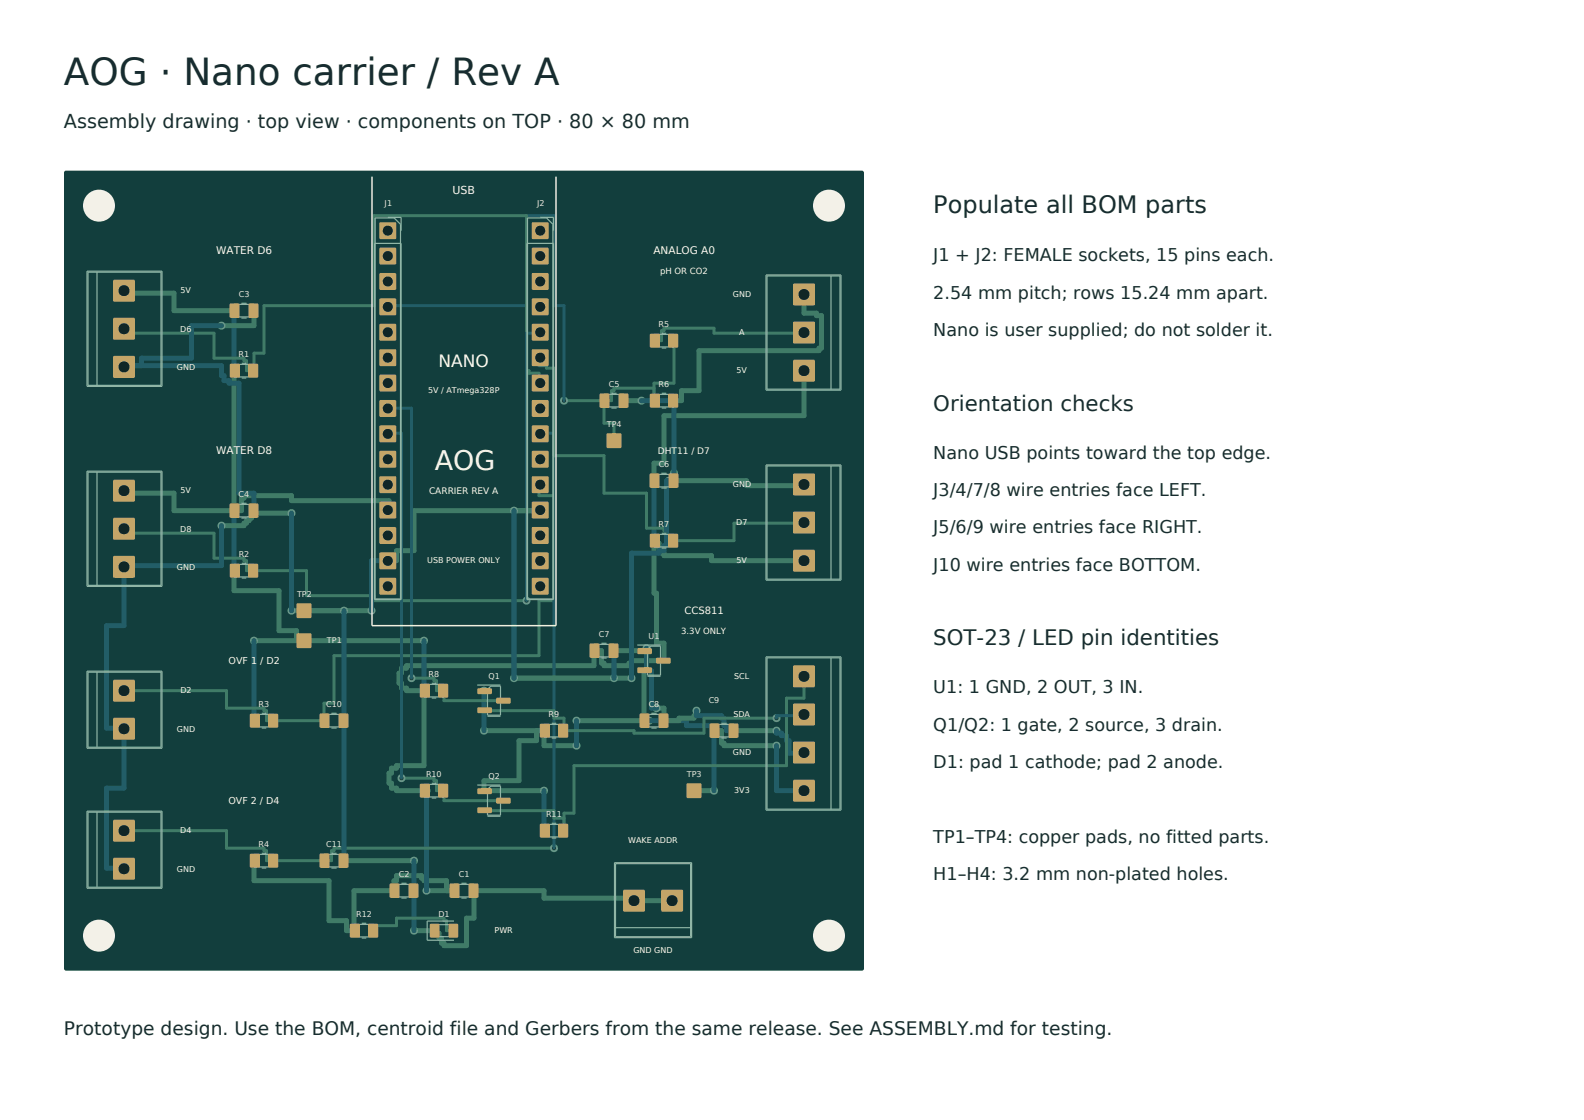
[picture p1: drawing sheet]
<svg xmlns="http://www.w3.org/2000/svg" width="297mm" height="210mm" viewBox="0 0 297 210" stroke-linecap="round" stroke-linejoin="round" font-family="sans-serif">
<path d="M12.2 32.1h149.6l.2 .3-.1 149.4-.3 .2-149.4-.1-.2-.3v-149.2z" fill="#123e3d"/>
<path d="M90.7 137h11.5M90.7 129.5l.2 .1M100.6 137v1.9h-3.3v7.5h-6.6v1.8M102 137v2.8h6.1M108.1 135.1h13.6M120.9 125.7h-.1v9.4M133.9 137h1.4v2.3h.5v.5h9.8M90.7 148.2h11.3M90.7 148.2l.2 .1M102 155.7h.2M130.1 148.2h3.8" fill="none" stroke="#407b67" stroke-width=".94"/>
<circle cx="108.1" cy="135.1" r=".76" fill="#609986"/>
<path d="M107.8 134.8l.3-.1 .3 .1 .1 .3-.1 .3h-.6l-.1-.3z" fill="#102626"/>
<circle cx="108.1" cy="139.8" r=".76" fill="#609986"/>
<path d="M107.8 139.5l.3-.1 .3 .1 .1 .3-.1 .3-.3 .1-.3-.1-.1-.3z" fill="#102626"/>
<circle cx="102" cy="148.2" r=".76" fill="#609986"/>
<path d="M101.7 148l.3-.1 .3 .1 .1 .2-.1 .3-.3 .1-.3-.1-.1-.3z" fill="#102626"/>
<circle cx="145.6" cy="139.8" r=".76" fill="#609986"/>
<path d="M145.3 139.5l.3-.1 .3 .1 .1 .3-.1 .3-.3 .1-.3-.1-.1-.3z" fill="#102626"/>
<circle cx="121.7" cy="135.1" r=".76" fill="#609986"/>
<path d="M121.4 134.8l.3-.1 .2 .1 .2 .3-.2 .3h-.5l-.1-.3z" fill="#102626"/>
<circle cx="90.7" cy="129.5" r=".76" fill="#609986"/>
<path d="M90.5 129.2l.3-.1 .2 .1 .1 .3-.1 .3-.2 .1-.3-.1-.1-.3z" fill="#102626"/>
<circle cx="133.9" cy="137" r=".76" fill="#609986"/>
<path d="M133.6 136.7l.3-.1 .2 .1 .1 .3-.1 .3-.2 .1-.3-.1-.1-.3z" fill="#102626"/>
<circle cx="102" cy="155.7" r=".76" fill="#609986"/>
<path d="M101.7 155.5l.3-.1 .3 .1 .1 .2-.1 .3h-.6l-.1-.3z" fill="#102626"/>
<circle cx="90.7" cy="137" r=".76" fill="#609986"/>
<path d="M90.5 136.7l.3-.1 .2 .1 .1 .3-.1 .3-.2 .1-.3-.1-.1-.3z" fill="#102626"/>
<circle cx="133.9" cy="148.2" r=".76" fill="#609986"/>
<path d="M133.6 148l.3-.1 .2 .1 .1 .2-.1 .3-.2 .1-.3-.1-.1-.3z" fill="#102626"/>
<path d="M90.7 129.5v7.5M108.1 135.1v4.7M121.7 135.1h7v1h5.2v12.1M145.6 139.8v8.4h5.2M102 148.2v7.5" fill="none" stroke="#225d67" stroke-width=".94"/>
<g fill="none" stroke="#407b67" stroke-width=".94">
<path d="M23.3 54.5v.5h9.3v3.2h11.4M44 69.5h-.1v26.2M150.8 69.5v8.4h-26.3v8.9h-1.9l.1 3.3M23.3 92v.5h9.3v3.2h12.7v-2.3h.4v-.5h9v1h18.2v1.8l-.2-.1M44 107h-.1v3.7h8.4v7.5h3.3v1.9M150.8 105.1h-17.4v-.9h-8.9v-.5h-.5v-.9h-.4v-1h-.5v-.4h-.5v9.8h.5v9.4h1.4v3.3h-6.1v.4h-.5v.5h-4.7v-.5h-.4v-2.3h-1.4v2.8h-35.2v.5h-.9v.9h-.5v1.9h.5v.9h.9v.5h3.5M47.6 120.1h31.9M47.6 135.1h.2M79.5 129.5v14.1h-5.2v.4h-.9v1h-.5v1.8h.5v1h.9v.4h5.7M47.8 161.4h-.2v3.7h14.1v7.5h3.3v1.9h1.5M73.9 167v-1.9h.4v-.9h4.7v.5h.5v.4h4.2v1.9M74 167h-7.6v7.5"/>
<path d="M80 167h5.2"/>
</g>
<circle cx="43.9" cy="95.7" r=".76" fill="#609986"/>
<path d="M43.6 95.5h.5l.2 .2-.2 .3-.2 .1-.3-.1-.1-.3z" fill="#102626"/>
<circle cx="79.5" cy="120.1" r=".76" fill="#609986"/>
<path d="M79.2 119.8l.3-.1 .3 .1 .1 .3-.1 .3h-.6l-.1-.3z" fill="#102626"/>
<circle cx="122.6" cy="101.4" r=".76" fill="#609986"/>
<path d="M122.4 101.1l.2-.1 .3 .1 .1 .3-.1 .3h-.3h-.2l-.2-.3z" fill="#102626"/>
<circle cx="43.9" cy="107" r=".76" fill="#609986"/>
<path d="M43.6 106.7l.3-.1 .2 .1 .2 .3-.2 .3-.2 .1-.3-.1-.1-.3z" fill="#102626"/>
<circle cx="43.9" cy="69.5" r=".76" fill="#609986"/>
<path d="M43.6 69.2l.3-.1 .2 .1 .2 .3-.2 .3h-.5l-.1-.3z" fill="#102626"/>
<circle cx="43.9" cy="58.2" r=".76" fill="#609986"/>
<path d="M43.6 58l.3-.1 .2 .1 .2 .2-.2 .3-.2 .1-.3-.1-.1-.3z" fill="#102626"/>
<circle cx="47.6" cy="135.1" r=".76" fill="#609986"/>
<path d="M47.4 134.8l.2-.1 .3 .1 .1 .3-.1 .3h-.5l-.1-.3z" fill="#102626"/>
<circle cx="80" cy="148.2" r=".76" fill="#609986"/>
<path d="M79.7 148l.3-.1 .2 .1 .1 .2-.1 .3-.2 .1-.3-.1-.1-.3z" fill="#102626"/>
<circle cx="122.6" cy="90.1" r=".76" fill="#609986"/>
<path d="M122.4 89.8h.2h.3l.1 .3-.1 .3h-.5l-.2-.3z" fill="#102626"/>
<circle cx="79.5" cy="129.5" r=".76" fill="#609986"/>
<path d="M79.2 129.2l.3-.1 .3 .1 .1 .3-.1 .3-.3 .1-.3-.1-.1-.3z" fill="#102626"/>
<circle cx="47.6" cy="120.1" r=".76" fill="#609986"/>
<path d="M47.4 119.8l.2-.1 .3 .1 .1 .3-.1 .3h-.5l-.1-.3z" fill="#102626"/>
<circle cx="80" cy="167" r=".76" fill="#609986"/>
<path d="M79.7 166.7h.5l.1 .3-.1 .3-.2 .1-.3-.1-.1-.3z" fill="#102626"/>
<path d="M43.9 58.2v11.3M43.9 95.7v11.3M122.6 90.1v11.3M47.6 120.1v15M79.5 120.1v9.4M80 148.2v18.8" fill="none" stroke="#225d67" stroke-width=".94"/>
<path d="M113.2 75.1v4.2h1.9v3.3M122.6 72.8h-7.5v.4h-.4v1.9h-9M126.2 63.9h.2v7.9h-3.8v3.3h.2" fill="none" stroke="#407b67" stroke-width=".56"/>
<circle cx="105.7" cy="75.1" r=".76" fill="#609986"/>
<path d="M105.5 74.8h.5l.1 .3-.1 .3-.3 .1-.2-.1-.1-.3z" fill="#102626"/>
<path d="M72.7 57.5l.2-.2h25.8v-16.9h5.2v16.9h1.8v17.8" fill="none" stroke="#225d67" stroke-width=".56"/>
<path d="M150.8 62.4v.1h-16.9v-1h-9.4v.5h-.5v1.9h-1.4M101.3 90.9l-.2 .2v1.8h2.8v19.7h-2.8v10.3h-38.5v8.9h-1.9v3.3M23.3 129.5h19.2v3.3h7v.4h.5v1.9h10.8M23.3 155.7h19.2v3.3h7v.5h.5v1.9h12.2v-1.9h.4v-.5h41.3" fill="none" stroke="#407b67" stroke-width=".56"/>
<circle cx="103.9" cy="159" r=".76" fill="#609986"/>
<path d="M103.6 158.7h.3h.2l.2 .3-.2 .3-.2 .1-.3-.1-.1-.3z" fill="#102626"/>
<path d="M101.3 81.3l-.2-.1h2.8v77.8" fill="none" stroke="#225d67" stroke-width=".56"/>
<path d="M23.3 61.5v1h16.8v4.7h5.6v.4h.5v1.9h1.4v-3.3h1.9v-8.9h20.6v-16.9h28.6v29.1h.5v.5h1.9v1.8h.2M101.3 67.1l-.2 .1v1.4h1.4v.4h1.4v16.4h9.3v7.1h8v6.5h3.3v.5h.5v1.9h12.6v-3.3h13.2v-.1M23.3 99v1h16.8v4.7h5.6v.4h.5v1.9h11.3v4.7h12.6v.9h28.6" fill="none" stroke="#407b67" stroke-width=".56"/>
<circle cx="98.7" cy="112.6" r=".76" fill="#609986"/>
<path d="M98.5 112.3l.2-.1 .3 .1 .1 .3-.1 .3-.3 .1-.2-.1-.2-.3z" fill="#102626"/>
<path d="M101.3 62.3l-.2 .2h-2.4v50.1" fill="none" stroke="#225d67" stroke-width=".56"/>
<g fill="none" stroke="#407b67" stroke-width=".94">
<path d="M47.5 58.2h.1v2.9h-6.1M150.8 55.2v3.5h2.3v.5h.9v6.1h-.4v.4h-22.5v7.5h-3.3v1.9h-1.6M116.9 75.1h3.4M54.7 96.2h-7.1v-.5h-.4v1.5h-.5v.4h-.5v.5h-.5v.5h-4.2M101.3 95.6l-.2 .1h-23.5v7.5h-3.3v1.9l-1.6 .1M125.4 90.1h14.6v1h10.8v-.3M126.4 88.7v1.4M54.7 114.5h15M64.4 135.1h.1M96.4 127.2h22M120.8 122l.1 .1M121.2 121.5v.5h-6.2"/>
<path d="M123.1 132.8h1.4v2.3M130.6 133.2v1h-.5v.5h-2.8v.4h-2.9M137.5 137h8.1M64.4 161.4h13.2M77.5 167h.1M88.8 167h13.2v1.4h16.9v.5h7.1M88.9 167v5.2h-1.4v5.1h-4.3v-.5h-.4v-.9h-.5v-.9h-.5v-.5h-4.2"/>
</g>
<circle cx="130.6" cy="133.2" r=".76" fill="#609986"/>
<path d="M130.3 133l.3-.1 .3 .1 .1 .2-.1 .3-.3 .1-.3-.1-.1-.3z" fill="#102626"/>
<circle cx="64.5" cy="161.4" r=".76" fill="#609986"/>
<path d="M64.2 161.1h.6l.1 .3-.1 .3h-.6l-.1-.3z" fill="#102626"/>
<circle cx="41.5" cy="98.6" r=".76" fill="#609986"/>
<path d="M41.3 98.3h.5l.1 .3-.1 .2-.3 .1-.2-.1-.1-.2z" fill="#102626"/>
<circle cx="115.1" cy="122" r=".76" fill="#609986"/>
<path d="M114.9 121.7l.2-.1 .3 .1 .1 .3-.1 .3-.3 .1-.2-.1-.1-.3z" fill="#102626"/>
<circle cx="54.7" cy="96.2" r=".76" fill="#609986"/>
<path d="M54.4 95.9l.3-.1 .2 .1 .1 .3-.1 .3h-.5l-.1-.3z" fill="#102626"/>
<circle cx="77.6" cy="167" r=".76" fill="#609986"/>
<path d="M77.4 166.7h.5l.1 .3-.1 .3-.3 .1-.2-.1-.1-.3z" fill="#102626"/>
<circle cx="64.5" cy="135.1" r=".76" fill="#609986"/>
<path d="M64.2 134.8l.3-.1 .3 .1 .1 .3-.1 .3h-.6l-.1-.3z" fill="#102626"/>
<circle cx="145.6" cy="137" r=".76" fill="#609986"/>
<path d="M145.3 136.7l.3-.1 .3 .1 .1 .3-.1 .3-.3 .1-.3-.1-.1-.3z" fill="#102626"/>
<circle cx="123.1" cy="132.8" r=".76" fill="#609986"/>
<path d="M122.8 132.5l.3-.1 .3 .1 .1 .3-.1 .3-.3 .1-.3-.1-.1-.3z" fill="#102626"/>
<circle cx="69.7" cy="114.5" r=".76" fill="#609986"/>
<path d="M69.4 114.2l.3-.1 .2 .1 .1 .3-.1 .3-.2 .1-.3-.1-.1-.3z" fill="#102626"/>
<circle cx="137.6" cy="137" r=".76" fill="#609986"/>
<path d="M137.4 136.7l.2-.1 .3 .1 .1 .3-.1 .3-.3 .1-.2-.1-.2-.3z" fill="#102626"/>
<circle cx="77.6" cy="161.4" r=".76" fill="#609986"/>
<path d="M77.4 161.1h.5l.1 .3-.1 .3h-.5l-.1-.3z" fill="#102626"/>
<circle cx="41.5" cy="61.1" r=".76" fill="#609986"/>
<path d="M41.3 60.8l.2-.1 .3 .1 .1 .3-.1 .2-.3 .1-.2-.1-.1-.2z" fill="#102626"/>
<circle cx="118.4" cy="127.2" r=".76" fill="#609986"/>
<path d="M118.1 126.9l.3-.1 .3 .1 .1 .3-.1 .2-.3 .1-.3-.1-.1-.2z" fill="#102626"/>
<circle cx="96.4" cy="95.7" r=".76" fill="#609986"/>
<path d="M96.1 95.5h.5l.1 .2-.1 .3-.2 .1-.3-.1-.1-.3z" fill="#102626"/>
<circle cx="54.7" cy="114.5" r=".76" fill="#609986"/>
<path d="M54.4 114.2l.3-.1 .2 .1 .1 .3-.1 .3-.2 .1-.3-.1-.1-.3z" fill="#102626"/>
<circle cx="77.6" cy="174.5" r=".76" fill="#609986"/>
<path d="M77.4 174.2l.2-.1 .3 .1 .1 .3-.1 .3h-.5l-.1-.3z" fill="#102626"/>
<circle cx="96.4" cy="127.2" r=".76" fill="#609986"/>
<path d="M96.1 126.9l.3-.1 .2 .1 .1 .3-.1 .2-.2 .1-.3-.1-.1-.2z" fill="#102626"/>
<circle cx="120.3" cy="75.1" r=".76" fill="#609986"/>
<path d="M120 74.8h.5l.2 .3-.2 .3-.2 .1-.3-.1-.1-.3z" fill="#102626"/>
<circle cx="64.5" cy="114.5" r=".76" fill="#609986"/>
<path d="M64.2 114.2l.3-.1 .3 .1 .1 .3-.1 .3-.3 .1-.3-.1-.1-.3z" fill="#102626"/>
<circle cx="125.4" cy="90.1" r=".76" fill="#609986"/>
<path d="M125.2 89.8h.2h.3l.1 .3-.1 .3h-.5l-.1-.3z" fill="#102626"/>
<circle cx="126.4" cy="88.7" r=".76" fill="#609986"/>
<path d="M126.1 88.4l.3-.1 .2 .1 .2 .3-.2 .3-.2 .1-.3-.1-.1-.3z" fill="#102626"/>
<circle cx="121.2" cy="121.5" r=".76" fill="#609986"/>
<path d="M121 121.2h.2h.3l.1 .3-.1 .3-.3 .1-.2-.1-.2-.3z" fill="#102626"/>
<circle cx="47.6" cy="95.7" r=".76" fill="#609986"/>
<path d="M47.4 95.5h.5l.1 .2-.1 .3-.3 .1-.2-.1-.1-.3z" fill="#102626"/>
<circle cx="126.4" cy="75.1" r=".76" fill="#609986"/>
<path d="M126.1 74.8h.5l.2 .3-.2 .3-.2 .1-.3-.1-.1-.3z" fill="#102626"/>
<circle cx="115.1" cy="127.2" r=".76" fill="#609986"/>
<path d="M114.9 126.9l.2-.1 .3 .1 .1 .3-.1 .2-.3 .1-.2-.1-.1-.2z" fill="#102626"/>
<g fill="none" stroke="#225d67" stroke-width=".94">
<path d="M23.3 68.8v-.2h18.2v1.8h.5v1h.9v.4h1.9v20.7h2.8v3.2M41.5 61.1h-5.6v6.1h-9.4v1.4M120.3 75.1h6.1v13.6M41.5 98.6v7.5h-18.2v11.2h-3.3v19.2h3.3v11.3h-3.3v15h3.3v.1M54.7 96.2v18.3M96.4 95.7v31.5M125.4 90.1h-.4v12.2h-.5v.9h-.9v.5h-5.2v23.5M64.5 114.5v46.9M72.7 105.2l.2-.1h-3.2v9.4M115.1 122v5.2M121.2 121.5v4.2h1v7.1h.9M130.6 133.2v1h4.7v.5h.5v1.4h.4v.9h1.4"/>
<path d="M145.6 137v.5h.9v.4h1v1h.4v2.3h2.9v-.1M77.6 161.4v13.1"/>
</g>
<path d="M150.8 126.7v4.2h-3.3v12.7h-39.9v8.9h-1.9v3.2h-.1M75.3 145.9h6.1v.5h.4v1.8h1.4v1.9h11.3M90.9 151.9l-.2 .1h13.2v1.4h1.8M70 174.5h.1v-.9h4.2v-1.4h8.9v.4h.5v1.9h1.4" fill="none" stroke="#407b67" stroke-width=".56"/>
<circle cx="75.3" cy="145.9" r=".76" fill="#609986"/>
<path d="M75 145.6l.3-.1 .2 .1 .2 .3-.2 .3-.2 .1-.3-.1-.1-.3z" fill="#102626"/>
<path d="M72.7 81.3l.2-.1h2.4v64.7" fill="none" stroke="#225d67" stroke-width=".56"/>
<path d="M90.9 133.2h-.2h13.2v1.5h1.8v2.3M145.6 134.7h-13.6v2.8h-13.1v-.5h-13.3" fill="none" stroke="#407b67" stroke-width=".56"/>
<circle cx="145.6" cy="134.7" r=".76" fill="#609986"/>
<path d="M145.3 134.4h.6l.1 .3-.1 .2-.3 .1-.3-.1-.1-.2z" fill="#102626"/>
<path d="M150.8 134v.2h-5.2v.5" fill="none" stroke="#225d67" stroke-width=".56"/>
<path d="M77.2 127.2h4.2v.4h.4v1.9h1.4v1.9h11.3" fill="none" stroke="#407b67" stroke-width=".56"/>
<circle cx="77.2" cy="127.2" r=".76" fill="#609986"/>
<path d="M76.9 126.9l.3-.1 .2 .1 .1 .3-.1 .2-.2 .1-.3-.1-.1-.2z" fill="#102626"/>
<path d="M72.7 76.6l4.5-.1v50.7" fill="none" stroke="#225d67" stroke-width=".56"/>
<path d="M122.6 89h3.8v2.3h-3.8zM124 88.7h1M124 91.5h1" fill="none" stroke="#90b5a6" stroke-width=".22"/>
<g fill="#c4a568">
<path d="M121.9 88.8h1.7v2.6h-1.7z"/>
<path d="M125.4 88.8h1.7v2.6h-1.7z"/>
</g>
<path d="M43.9 68.3h3.7v2.4h-3.7zM45.3 68.1h.9M45.3 70.9h.9" fill="none" stroke="#90b5a6" stroke-width=".22"/>
<g fill="#c4a568">
<path d="M43.1 68.3h1.8v2.4h-1.8z"/>
<path d="M46.6 68.3h1.8v2.4h-1.8z"/>
</g>
<path d="M85.1 165.8h3.8v2.4h-3.8zM86.5 168.4h1M86.5 165.6h1" fill="none" stroke="#90b5a6" stroke-width=".22"/>
<g fill="#c4a568">
<path d="M84.4 165.7h1.7v2.6h-1.7z"/>
<path d="M87.9 165.7h1.7v2.6h-1.7z"/>
</g>
<path d="M115.2 161.8h14.5v14h-14.5zM115.4 161.9h14.1v13.7h-14.1zM115.4 173.9h14.1" fill="none" stroke="#90b5a6" stroke-width=".22"/>
<path d="M116.9 166.9h4v4h-4z" fill="#c4a568"/>
<circle cx="118.9" cy="168.9" r="1.04" fill="#102626"/>
<path d="M124 166.9h4v4h-4z" fill="#c4a568"/>
<circle cx="126" cy="168.9" r="1.04" fill="#102626"/>
<path d="M73.9 165.8h3.7v2.4h-3.7zM75.3 165.6h.9M75.3 168.4h.9" fill="none" stroke="#90b5a6" stroke-width=".22"/>
<g fill="#c4a568">
<path d="M73.1 165.7h1.7v2.6h-1.7z"/>
<path d="M76.7 165.7h1.7v2.6h-1.7z"/>
</g>
<path d="M111.4 120.8h3.7v2.4h-3.7zM112.8 120.6h.9M112.8 123.4h.9" fill="none" stroke="#90b5a6" stroke-width=".22"/>
<g fill="#c4a568">
<path d="M110.6 120.7h1.7v2.6h-1.7z"/>
<path d="M114.2 120.7h1.7v2.6h-1.7z"/>
</g>
<path d="M102 154.6h3.7v2.3h-3.7zM103.4 154.4h.9M103.4 157.1h.9" fill="none" stroke="#90b5a6" stroke-width=".22"/>
<g fill="#c4a568">
<path d="M101.3 154.5h1.8v2.5h-1.8z"/>
<path d="M104.7 154.5h1.8v2.5h-1.8z"/>
</g>
<path d="M16.3 152.1h14.1v14.4h-14.1zM16.5 152.3h13.7v14.1h-13.7zM18.2 152.3v14.1" fill="none" stroke="#90b5a6" stroke-width=".22"/>
<path d="M21.3 153.8h3.9v3.9h-3.9z" fill="#c4a568"/>
<circle cx="23.2" cy="155.7" r="1.04" fill="#102626"/>
<path d="M21.3 160.9h3.9v4h-3.9z" fill="#c4a568"/>
<circle cx="23.2" cy="162.9" r="1.04" fill="#102626"/>
<circle cx="155.4" cy="175.4" r="3" fill="#f3f1e8"/>
<path d="M89.5 147.2h4.3M91.4 153h2.4M91.4 148v4.8M92 147.4h1.8v5.4" fill="none" stroke="#90b5a6" stroke-width=".22"/>
<path d="M91.4 148l.6-.6z" fill="#172c30" stroke="#90b5a6" stroke-width=".22"/>
<path d="M91.4 152.8h2.4" fill="none" stroke="#90b5a6" stroke-width=".22"/>
<g fill="#c4a568">
<path d="M89.6 147.9l2.4-.1 .2 .2v.7l-.2 .2h-2.3l-.2-.2z"/>
<path d="M89.6 151.4l2.4-.1 .2 .3v.6l-.2 .3h-2.3l-.2-.3z"/>
<path d="M93.1 149.6h2.4l.3 .2v.6l-.3 .3h-2.3l-.2-.3z"/>
</g>
<path d="M143.6 87.2h14.1v21.6h-14.1zM143.8 87.4h13.7v21.2h-13.7zM155.8 87.4v21.2" fill="none" stroke="#90b5a6" stroke-width=".22"/>
<path d="M148.8 103.1h3.9v4h-3.9z" fill="#c4a568"/>
<circle cx="150.7" cy="105.1" r="1.04" fill="#102626"/>
<path d="M148.8 96h3.9v4h-3.9z" fill="#c4a568"/>
<circle cx="150.7" cy="98" r="1.04" fill="#102626"/>
<path d="M148.8 88.8h3.9v4h-3.9z" fill="#c4a568"/>
<circle cx="150.7" cy="90.8" r="1.04" fill="#102626"/>
<path d="M102 135.8h3.7v2.4h-3.7zM103.4 138.4h.9M103.4 135.6h.9" fill="none" stroke="#90b5a6" stroke-width=".22"/>
<g fill="#c4a568">
<path d="M101.3 135.8h1.8v2.4h-1.8z"/>
<path d="M104.7 135.8h1.8v2.4h-1.8z"/>
</g>
<path d="M70.2 45.6h5v66.8h-5zM72.7 40.8h2.5v2.4M73.9 40.9h-3.6v71.4h4.8v-70.2" fill="none" stroke="#90b5a6" stroke-width=".22"/>
<path d="M73.9 40.9l1.2 1.2z" fill="#172c30" stroke="#90b5a6" stroke-width=".22"/>
<path d="M71.2 41.7h3v3.1h-3z" fill="#c4a568"/>
<circle cx="72.7" cy="43.2" r=".94" fill="#102626"/>
<path d="M71.2 46.5h3v3h-3z" fill="#c4a568"/>
<circle cx="72.7" cy="48" r=".94" fill="#102626"/>
<path d="M71.2 51.3h3v3h-3z" fill="#c4a568"/>
<circle cx="72.7" cy="52.8" r=".94" fill="#102626"/>
<path d="M71.2 56h3v3.1l-3-.1z" fill="#c4a568"/>
<circle cx="72.7" cy="57.5" r=".94" fill="#102626"/>
<path d="M71.2 60.8h3v3h-3z" fill="#c4a568"/>
<circle cx="72.7" cy="62.3" r=".94" fill="#102626"/>
<path d="M71.2 65.5h3v3.1h-3z" fill="#c4a568"/>
<circle cx="72.7" cy="67.1" r=".94" fill="#102626"/>
<path d="M71.2 70.3h3v3h-3z" fill="#c4a568"/>
<circle cx="72.7" cy="71.8" r=".94" fill="#102626"/>
<path d="M71.2 75.1h3v3h-3z" fill="#c4a568"/>
<circle cx="72.7" cy="76.6" r=".94" fill="#102626"/>
<path d="M71.2 79.8h3v3.1h-3z" fill="#c4a568"/>
<circle cx="72.7" cy="81.3" r=".94" fill="#102626"/>
<path d="M71.2 84.6h3v3h-3z" fill="#c4a568"/>
<circle cx="72.7" cy="86.1" r=".94" fill="#102626"/>
<path d="M71.2 89.4h3v3h-3z" fill="#c4a568"/>
<circle cx="72.7" cy="90.9" r=".94" fill="#102626"/>
<path d="M71.2 94.1h3v3.1l-3-.1z" fill="#c4a568"/>
<circle cx="72.7" cy="95.6" r=".94" fill="#102626"/>
<path d="M71.2 98.9h3v3h-3z" fill="#c4a568"/>
<circle cx="72.7" cy="100.4" r=".94" fill="#102626"/>
<path d="M71.2 103.6h3v3.1h-3z" fill="#c4a568"/>
<circle cx="72.7" cy="105.2" r=".94" fill="#102626"/>
<path d="M71.2 108.4h3v3h-3z" fill="#c4a568"/>
<circle cx="72.7" cy="109.9" r=".94" fill="#102626"/>
<circle cx="18.6" cy="175.4" r="3" fill="#f3f1e8"/>
<path d="M122.6 62.7h3.8v2.3h-3.8zM124.1 62.5h.8M124.1 65.3h.8" fill="none" stroke="#90b5a6" stroke-width=".22"/>
<g fill="#c4a568">
<path d="M121.9 62.6h1.8v2.5h-1.8z"/>
<path d="M125.3 62.6h1.8v2.5h-1.8z"/>
</g>
<path d="M124.1 100h.8M122.6 100.2h3.8v2.3h-3.8zM124.1 102.8h.8" fill="none" stroke="#90b5a6" stroke-width=".22"/>
<g fill="#c4a568">
<path d="M121.9 100.1h1.8v2.5h-1.8z"/>
<path d="M125.3 100.1h1.8v2.5h-1.8z"/>
</g>
<path d="M43.9 57.1h3.7v2.3h-3.7zM45.3 59.6h.9M45.3 56.9h.9" fill="none" stroke="#90b5a6" stroke-width=".22"/>
<g fill="#c4a568">
<path d="M43.1 57h1.7v2.5h-1.7z"/>
<path d="M46.7 57h1.7v2.5h-1.7z"/>
</g>
<path d="M113.2 74h3.8v2.3h-3.8zM114.6 76.5h1M114.6 73.7h1" fill="none" stroke="#90b5a6" stroke-width=".22"/>
<g fill="#c4a568">
<path d="M112.5 73.8h1.7v2.6h-1.7z"/>
<path d="M116 73.8h1.8v2.6h-1.8z"/>
</g>
<path d="M143.6 123.2h14.1v28.7h-14.1zM143.8 123.3h13.7v28.4h-13.7zM155.8 123.3v28.4" fill="none" stroke="#90b5a6" stroke-width=".22"/>
<path d="M148.8 146.3h3.9v3.9h-3.9z" fill="#c4a568"/>
<circle cx="150.7" cy="148.2" r="1.04" fill="#102626"/>
<path d="M148.8 139.1h3.9v4h-3.9z" fill="#c4a568"/>
<circle cx="150.7" cy="141.1" r="1.04" fill="#102626"/>
<path d="M148.8 132h3.9v4h-3.9z" fill="#c4a568"/>
<circle cx="150.7" cy="134" r="1.04" fill="#102626"/>
<path d="M148.8 124.8h3.9v4h-3.9z" fill="#c4a568"/>
<circle cx="150.7" cy="126.8" r="1.04" fill="#102626"/>
<path d="M16.3 125.8h14.1v14.5h-14.1zM16.5 126h13.7v14.1h-13.7zM18.2 126v14.1" fill="none" stroke="#90b5a6" stroke-width=".22"/>
<path d="M21.3 127.5h3.9v4h-3.9z" fill="#c4a568"/>
<circle cx="23.2" cy="129.5" r="1.04" fill="#102626"/>
<path d="M21.3 134.7h3.9v3.9h-3.9z" fill="#c4a568"/>
<circle cx="23.2" cy="136.6" r="1.04" fill="#102626"/>
<path d="M89.5 128.4h4.3M91.4 134.3h2.4M91.4 129.3v4.8h2.4M92 128.7h1.8" fill="none" stroke="#90b5a6" stroke-width=".22"/>
<path d="M92 128.7l-.6 .6z" fill="#172c30" stroke="#90b5a6" stroke-width=".22"/>
<path d="M93.8 128.7v5.4" fill="none" stroke="#90b5a6" stroke-width=".22"/>
<g fill="#c4a568">
<path d="M89.6 129.1l2.4-.1 .2 .3v.6l-.2 .3h-2.3l-.2-.3z"/>
<path d="M89.6 132.7l2.4-.1 .2 .2v.7l-.2 .2h-2.3l-.2-.2z"/>
<path d="M93.1 130.9l2.4-.1 .3 .3v.6l-.3 .2h-2.3l-.2-.2z"/>
</g>
<circle cx="155.4" cy="38.6" r="3" fill="#f3f1e8"/>
<path d="M133.9 135.8h3.7v2.4h-3.7zM135.3 138.4h.9M135.3 135.6h.9" fill="none" stroke="#90b5a6" stroke-width=".22"/>
<g fill="#c4a568">
<path d="M133.1 135.7h1.7v2.6h-1.7z"/>
<path d="M136.7 135.7h1.7v2.6h-1.7z"/>
<path d="M55.7 118.8h2.6v2.7l-2.6-.1z"/>
</g>
<path d="M122.6 74h3.8v2.3h-3.8zM124.1 76.5h.8M124.1 73.7h.8" fill="none" stroke="#90b5a6" stroke-width=".22"/>
<g fill="#c4a568">
<path d="M121.9 73.9h1.8v2.5h-1.8z"/>
<path d="M125.3 73.9h1.8v2.5h-1.8z"/>
</g>
<path d="M62.1 160h1M60.7 160.2h3.8v2.3h-3.8zM62.1 162.8h1" fill="none" stroke="#90b5a6" stroke-width=".22"/>
<g fill="#c4a568">
<path d="M60 160.1h1.7v2.6h-1.7z"/>
<path d="M63.5 160.1h1.8v2.6h-1.8z"/>
</g>
<path d="M119.5 120.9h4.3M121.4 126.8h2.4M122 121.2h1.8v5.4h-2.4v-4.8" fill="none" stroke="#90b5a6" stroke-width=".22"/>
<path d="M121.4 121.8l.6-.6z" fill="#172c30" stroke="#90b5a6" stroke-width=".22"/>
<g fill="#c4a568">
<path d="M119.6 121.6l2.4-.1 .2 .3v.6l-.2 .3h-2.3l-.2-.3z"/>
<path d="M119.6 125.2l2.4-.1 .2 .2v.7l-.2 .2h-2.3l-.2-.2z"/>
<path d="M123.1 123.4l2.4-.1 .3 .3v.6l-.3 .2h-2.3l-.2-.2z"/>
</g>
<path d="M81.9 173.4h3.2v2.2M85.1 172.7h-5v3.6h5" fill="none" stroke="#90b5a6" stroke-width=".22"/>
<path d="M81.9 173.4l-.5 .5z" fill="#172c30" stroke="#90b5a6" stroke-width=".22"/>
<path d="M81.4 173.9v1.7h3.7" fill="none" stroke="#90b5a6" stroke-width=".22"/>
<g fill="#c4a568">
<path d="M80.6 173.3h1.7v2.4h-1.7z"/>
<path d="M84.2 173.3h1.7v2.4h-1.7z"/>
</g>
<path d="M16.3 50.8h14.1v21.6h-14.1zM16.5 51h13.7v21.3h-13.7zM18.2 51v21.3" fill="none" stroke="#90b5a6" stroke-width=".22"/>
<path d="M21.3 52.5h3.9v4h-3.9z" fill="#c4a568"/>
<circle cx="23.2" cy="54.5" r="1.04" fill="#102626"/>
<path d="M21.3 59.7h3.9v3.9h-3.9z" fill="#c4a568"/>
<circle cx="23.2" cy="61.6" r="1.04" fill="#102626"/>
<path d="M21.3 66.8h3.9v4h-3.9z" fill="#c4a568"/>
<circle cx="23.2" cy="68.8" r="1.04" fill="#102626"/>
<circle cx="18.6" cy="38.6" r="3" fill="#f3f1e8"/>
<path d="M79.5 147.1h3.7v2.3h-3.7zM80.9 149.6h.9M80.9 146.9h.9" fill="none" stroke="#90b5a6" stroke-width=".22"/>
<g fill="#c4a568">
<path d="M78.8 147h1.8v2.5h-1.8z"/>
<path d="M82.2 147h1.8v2.5h-1.8z"/>
</g>
<path d="M49.1 160h.8M47.6 160.2h3.8v2.3h-3.8zM49.1 162.8h.8" fill="none" stroke="#90b5a6" stroke-width=".22"/>
<g fill="#c4a568">
<path d="M46.9 160.1h1.8v2.5h-1.8z"/>
<path d="M50.3 160.1h1.8v2.5h-1.8z"/>
</g>
<path d="M66.4 173.3h3.7v2.4h-3.7zM67.8 173.1h.9M67.8 175.9h.9" fill="none" stroke="#90b5a6" stroke-width=".22"/>
<g fill="#c4a568">
<path d="M65.6 173.3h1.8v2.4h-1.8z"/>
<path d="M69.1 173.3h1.8v2.4h-1.8z"/>
<path d="M128.8 146.9h2.7v2.7h-2.7z"/>
</g>
<path d="M98.8 45.6h5v66.8h-5zM101.3 40.8h2.5v2.4M98.9 112.3h4.8" fill="none" stroke="#90b5a6" stroke-width=".22"/>
<path d="M102.5 40.9l1.2 1.2z" fill="#172c30" stroke="#90b5a6" stroke-width=".22"/>
<path d="M102.5 40.9h-3.6v71.4M103.7 42.1v70.2" fill="none" stroke="#90b5a6" stroke-width=".22"/>
<path d="M99.8 41.7h3v3.1h-3z" fill="#c4a568"/>
<circle cx="101.3" cy="43.2" r=".94" fill="#102626"/>
<path d="M99.8 46.5h3v3h-3z" fill="#c4a568"/>
<circle cx="101.3" cy="48" r=".94" fill="#102626"/>
<path d="M99.8 51.3h3v3h-3z" fill="#c4a568"/>
<circle cx="101.3" cy="52.8" r=".94" fill="#102626"/>
<path d="M99.8 56h3v3.1l-3-.1z" fill="#c4a568"/>
<circle cx="101.3" cy="57.5" r=".94" fill="#102626"/>
<path d="M99.8 60.8h3v3h-3z" fill="#c4a568"/>
<circle cx="101.3" cy="62.3" r=".94" fill="#102626"/>
<path d="M99.8 65.5h3v3.1h-3z" fill="#c4a568"/>
<circle cx="101.3" cy="67.1" r=".94" fill="#102626"/>
<path d="M99.8 70.3h3v3h-3z" fill="#c4a568"/>
<circle cx="101.3" cy="71.8" r=".94" fill="#102626"/>
<path d="M99.8 75.1h3v3h-3z" fill="#c4a568"/>
<circle cx="101.3" cy="76.6" r=".94" fill="#102626"/>
<path d="M99.8 79.8h3v3.1h-3z" fill="#c4a568"/>
<circle cx="101.3" cy="81.3" r=".94" fill="#102626"/>
<path d="M99.8 84.6h3v3h-3z" fill="#c4a568"/>
<circle cx="101.3" cy="86.1" r=".94" fill="#102626"/>
<path d="M99.8 89.4h3v3h-3z" fill="#c4a568"/>
<circle cx="101.3" cy="90.9" r=".94" fill="#102626"/>
<path d="M99.8 94.1h3v3.1l-3-.1z" fill="#c4a568"/>
<circle cx="101.3" cy="95.6" r=".94" fill="#102626"/>
<path d="M99.8 98.9h3v3h-3z" fill="#c4a568"/>
<circle cx="101.3" cy="100.4" r=".94" fill="#102626"/>
<path d="M99.8 103.6h3v3.1h-3z" fill="#c4a568"/>
<circle cx="101.3" cy="105.2" r=".94" fill="#102626"/>
<path d="M99.8 108.4h3v3h-3z" fill="#c4a568"/>
<circle cx="101.3" cy="109.9" r=".94" fill="#102626"/>
<g fill="#c4a568">
<path d="M113.8 81.3h2.7v2.7h-2.7z"/>
<path d="M55.7 113.2h2.6v2.6h-2.6z"/>
</g>
<path d="M43.9 94.6h3.7v2.3h-3.7zM45.3 94.4h.9M45.3 97.1h.9" fill="none" stroke="#90b5a6" stroke-width=".22"/>
<g fill="#c4a568">
<path d="M43.1 94.5h1.7v2.5h-1.7z"/>
<path d="M46.7 94.5h1.7v2.5h-1.7z"/>
</g>
<path d="M120.8 134h3.7v2.3h-3.7zM122.1 136.5h1M122.1 133.7h1" fill="none" stroke="#90b5a6" stroke-width=".22"/>
<g fill="#c4a568">
<path d="M120 133.8h1.7v2.6h-1.7z"/>
<path d="M123.5 133.8h1.8v2.6h-1.8z"/>
</g>
<path d="M79.5 128.3h3.7v2.4h-3.7zM80.9 130.9h.9M80.9 128.1h.9" fill="none" stroke="#90b5a6" stroke-width=".22"/>
<g fill="#c4a568">
<path d="M78.8 128.3h1.8v2.4h-1.8z"/>
<path d="M82.2 128.3h1.8v2.4h-1.8z"/>
</g>
<path d="M143.6 51.6h14.1v21.6h-14.1zM143.8 51.7h13.7v21.3h-13.7zM155.8 51.7v21.3" fill="none" stroke="#90b5a6" stroke-width=".22"/>
<path d="M148.8 67.5h3.9v4h-3.9z" fill="#c4a568"/>
<circle cx="150.7" cy="69.5" r="1.04" fill="#102626"/>
<path d="M148.8 60.4h3.9v3.9h-3.9z" fill="#c4a568"/>
<circle cx="150.7" cy="62.3" r="1.04" fill="#102626"/>
<path d="M148.8 53.2h3.9v4h-3.9z" fill="#c4a568"/>
<circle cx="150.7" cy="55.2" r="1.04" fill="#102626"/>
<path d="M47.6 134h3.8v2.3h-3.8zM49.1 133.7h.8M49.1 136.5h.8" fill="none" stroke="#90b5a6" stroke-width=".22"/>
<g fill="#c4a568">
<path d="M46.9 133.9h1.8v2.5h-1.8z"/>
<path d="M50.3 133.9h1.8v2.5h-1.8z"/>
</g>
<path d="M16.3 88.3h14.1v21.6h-14.1zM16.5 88.5h13.7v21.3h-13.7zM18.2 88.5v21.3" fill="none" stroke="#90b5a6" stroke-width=".22"/>
<path d="M21.3 90h3.9v4h-3.9z" fill="#c4a568"/>
<circle cx="23.2" cy="92" r="1.04" fill="#102626"/>
<path d="M21.3 97.2h3.9v3.9h-3.9z" fill="#c4a568"/>
<circle cx="23.2" cy="99.1" r="1.04" fill="#102626"/>
<path d="M21.3 104.3h3.9v4h-3.9z" fill="#c4a568"/>
<circle cx="23.2" cy="106.3" r="1.04" fill="#102626"/>
<path d="M43.9 105.8h3.7v2.4h-3.7zM45.3 108.4h.9M45.3 105.6h.9" fill="none" stroke="#90b5a6" stroke-width=".22"/>
<g fill="#c4a568">
<path d="M43.1 105.8h1.8v2.4h-1.8z"/>
<path d="M46.6 105.8h1.8v2.4h-1.8z"/>
</g>
<path d="M60.7 134h3.8v2.3h-3.8zM62.1 133.7h1M62.1 136.5h1" fill="none" stroke="#90b5a6" stroke-width=".22"/>
<g fill="#c4a568">
<path d="M60 133.8h1.7v2.6h-1.7z"/>
<path d="M63.5 133.8h1.8v2.6h-1.8z"/>
</g>
<path d="M69.7 33.1v84.2h34.6v-84.2" fill="none" stroke="#ebeadb" stroke-width=".28"/>
<text font-size="7" fill="#172c30" x="12" y="16">AOG · Nano carrier / Rev A</text>
<text font-size="5.1" fill="#fffce8" x="81.5" y="88.1">AOG</text>
<text font-size="4.5" fill="#172c30" x="175" y="40">Populate all BOM parts</text>
<g font-size="4" fill="#172c30">
<text x="175" y="77">Orientation checks</text>
<text x="175" y="121">SOT-23 / LED pin identities</text>
</g>
<text font-size="3.6" fill="#172c30" x="12" y="24">Assembly drawing · top view · components on TOP · 80 × 80 mm</text>
<text font-size="3.5" fill="#172c30" x="12" y="194">Prototype design. Use the BOM, centroid file and Gerbers from the same release. See ASSEMBLY.md for testing.</text>
<g font-size="3.3" fill="#172c30">
<text x="175" y="49">J1 + J2: FEMALE sockets, 15 pins each.</text>
<text x="175" y="56">2.54 mm pitch; rows 15.24 mm apart.</text>
<text x="175" y="63">Nano is user supplied; do not solder it.</text>
<text x="175" y="86">Nano USB points toward the top edge.</text>
<text x="175" y="93">J3/4/7/8 wire entries face LEFT.</text>
<text x="175" y="100">J5/6/9 wire entries face RIGHT.</text>
<text x="175" y="107">J10 wire entries face BOTTOM.</text>
<text x="175" y="130">U1: 1 GND, 2 OUT, 3 IN.</text>
<text x="175" y="137">Q1/Q2: 1 gate, 2 source, 3 drain.</text>
<text x="175" y="144">D1: pad 1 cathode; pad 2 anode.</text>
<text x="175" y="158">TP1–TP4: copper pads, no fitted parts.</text>
<text x="175" y="165">H1–H4: 3.2 mm non-plated holes.</text>
</g>
<text font-size="3.2" fill="#fffce8" x="82.2" y="68.7">NANO</text>
<text font-size="2.1" fill="#fffce8" x="84.9" y="36.5">USB</text>
<g font-size="2" fill="#fffce8">
<text x="40.5" y="47.7">WATER D6</text>
<text x="122.5" y="47.7">ANALOG A0</text>
<text x="40.5" y="85.2">WATER D8</text>
</g>
<text font-size="1.9" fill="#fffce8" x="128.3" y="115.1">CCS811</text>
<g font-size="1.8" fill="#fffce8">
<text x="42.9" y="124.5">OVF 1 / D2</text>
<text x="42.8" y="150.7">OVF 2 / D4</text>
</g>
<g font-size="1.7" fill="#fffce8">
<text x="123.4" y="85.1">DHT11 / D7</text>
<text x="80.4" y="92.6">CARRIER REV A</text>
</g>
<g font-size="1.6" fill="#fffce8">
<text x="123.8" y="51.3">pH OR CO2</text>
<text x="127.7" y="118.8">3.3V ONLY</text>
</g>
<g font-size="1.5" fill="#ebeadb">
<text x="72.1" y="38.6">J1</text>
<text x="100.7" y="38.6">J2</text>
<text x="44.8" y="55.6">C3</text>
<text x="123.5" y="61.3">R5</text>
<text x="44.7" y="66.9">R1</text>
<text x="114.1" y="72.5">C5</text>
<text x="123.5" y="72.5">R6</text>
<text x="113.8" y="80.1">TP4</text>
<text x="123.5" y="87.5">C6</text>
<text x="44.7" y="93.1">C4</text>
<text x="123.5" y="98.8">R7</text>
<text x="44.8" y="104.4">R2</text>
<text x="55.7" y="111.9">TP2</text>
<text x="112.3" y="119.4">C7</text>
<text x="121.6" y="119.9">U1</text>
<text x="61.3" y="120.6">TP1</text>
<text x="80.4" y="126.9">R8</text>
<text x="91.6" y="127.4">Q1</text>
<text x="132.9" y="131.9">C9</text>
<text x="48.5" y="132.6">R3</text>
<text x="61.2" y="132.5">C10</text>
<text x="102.9" y="134.4">R9</text>
<text x="121.6" y="132.5">C8</text>
<text x="79.9" y="145.7">R10</text>
<text x="91.6" y="146.1">Q2</text>
<text x="128.8" y="145.7">TP3</text>
<text x="102.4" y="153.2">R11</text>
<text x="48.5" y="158.8">R4</text>
<text x="61.2" y="158.7">C11</text>
<text x="74.8" y="164.4">C2</text>
<text x="86" y="164.4">C1</text>
<text x="66.8" y="171.9">R12</text>
<text x="82.2" y="171.9">D1</text>
</g>
<g font-size="1.5" fill="#fffce8">
<text x="33.8" y="55">5V</text>
<text x="137.4" y="55.7">GND</text>
<text x="33.8" y="62.2">D6</text>
<text x="138.6" y="62.9">A</text>
<text x="33.2" y="69.3">GND</text>
<text x="138.1" y="70">5V</text>
<text x="80.3" y="73.8">5V / ATmega328P</text>
<text x="33.8" y="92.5">5V</text>
<text x="137.4" y="91.4">GND</text>
<text x="33.8" y="99.7">D8</text>
<text x="138.1" y="98.5">D7</text>
<text x="33.2" y="106.8">GND</text>
<text x="80.1" y="105.6">USB POWER ONLY</text>
<text x="138.1" y="105.6">5V</text>
<text x="33.8" y="130">D2</text>
<text x="137.7" y="127.3">SCL</text>
<text x="33.2" y="137.2">GND</text>
<text x="137.5" y="134.5">SDA</text>
<text x="137.4" y="141.6">GND</text>
<text x="137.7" y="148.8">3V3</text>
<text x="33.8" y="156.3">D4</text>
<text x="117.8" y="158.1">WAKE ADDR</text>
<text x="33.2" y="163.4">GND</text>
<text x="92.7" y="175">PWR</text>
<text x="118.8" y="178.8">GND GND</text>
</g>
</svg>
